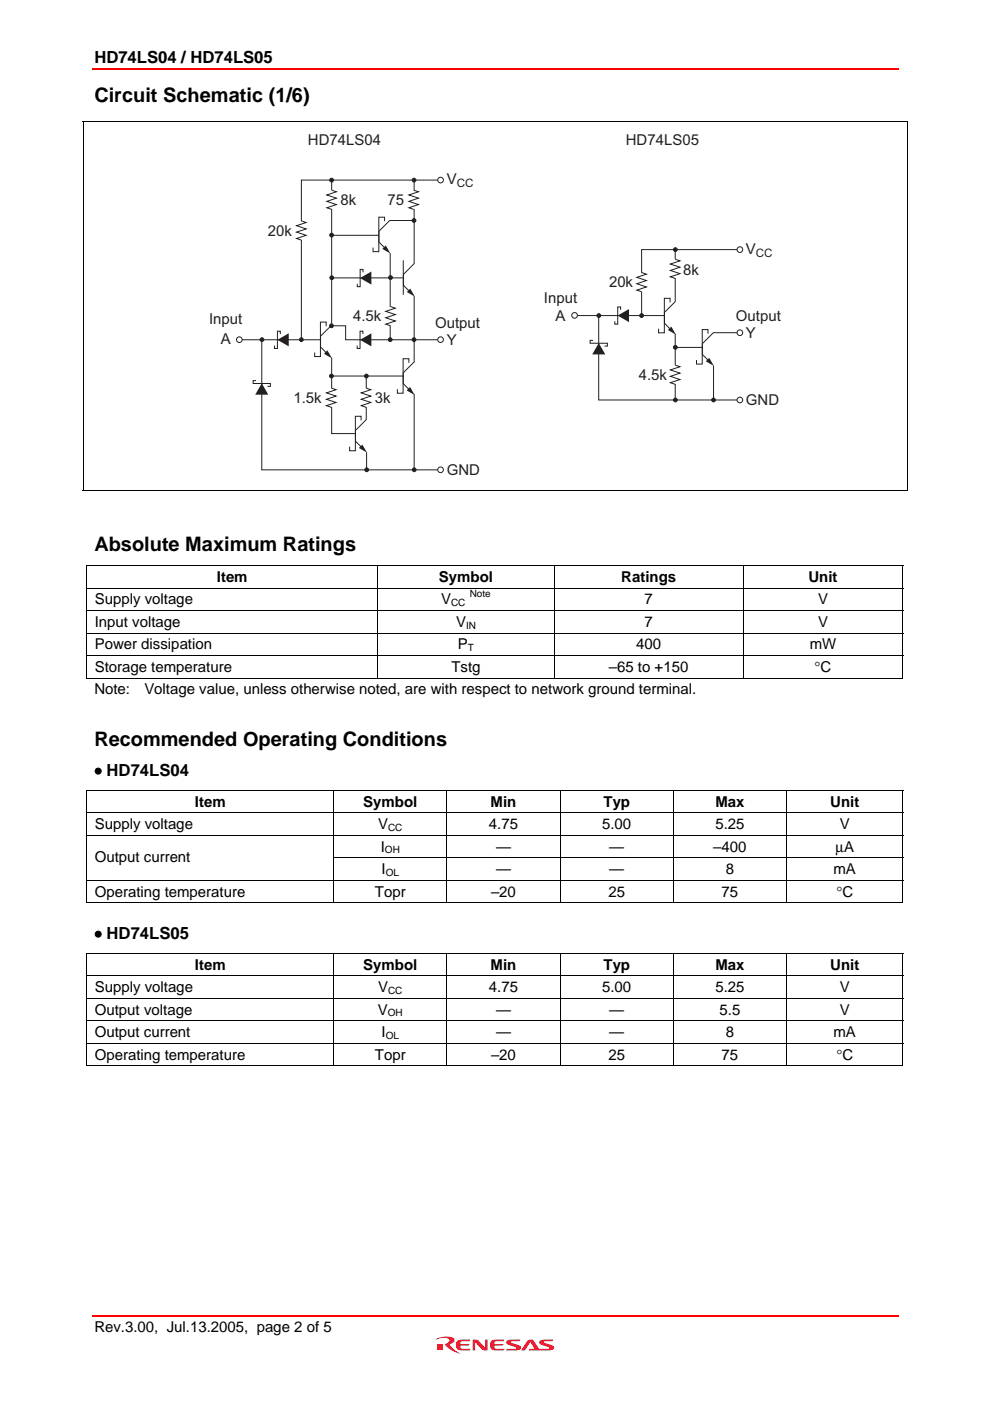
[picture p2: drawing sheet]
<svg xmlns="http://www.w3.org/2000/svg" width="210mm" height="297mm" viewBox="0 0 210 297" stroke-linecap="round" stroke-linejoin="round" font-family="sans-serif">
<path d="M19.5 14.6h171.1M19.5 279h171.1" fill="none" stroke="#f00" stroke-width=".34"/>
<g fill="#ee1b2d">
<path d="M100.2 284a1.38 1.38 0 0 1 1.3 .3l1.4 1.4v-1.7h.5v2.3a1.34 1.34 0 0 1-1.3-.3l-1.4-1.4v1.7h-.5z"/>
<path d="M96.9 284.3l.6-.2 2.2-.1-.2 .3-1.7 .1-.2 .4v.2h2l-.3 .3h-1.7l.1 .5 .2 .1 1.9 .1-.3 .3a3.3 3.3 0 0 1-2.6-.3l-.2-.5z"/>
<path d="M104.1 284.3l.6-.2 2.3-.1-.2 .3-1.8 .1-.2 .4v.2h2l-.3 .3h-1.7l.1 .5 .2 .1 1.9 .1-.3 .3a3.3 3.3 0 0 1-2.6-.3l-.1-.5z"/>
<path d="M107.4 284.4l.5-.3 2.4-.1-.2 .3-1.8 .1v.2l.5 .2a1.91 1.91 0 0 1 1.7 .9l-.3 .4-.3 .2h-2.6l.2-.3 2-.1v-.2l-.4-.2a1.91 1.91 0 0 1-1.8-.9z"/>
<path d="M111.9 284.2l1.1-.2 1.3 2 2.2-.1v-.2l-.4-.2a1.91 1.91 0 0 1-1.8-.9l.3-.4 .3-.1 2.4-.1-.2 .3-1.8 .1v.2l.5 .2a1.91 1.91 0 0 1 1.7 .9l-.3 .4-.3 .2h-4.8l.2-.3h1l-.8-1.4-1.2 1.7h-.8z"/>
<path d="M92.7 285.1h1.1v1.1h-1.1z"/>
<path d="M92.5 283.8h.1a4.4 4.4 0 0 1 3.6-.1 .85 .85 0 0 1-.7 1.3 3.2 3.2 0 0 0 2.1 2 5 5 0 0 1-3.2-2l.1-.1a.89 .89 0 0 0 .8-.8 2.34 2.34 0 0 0-2.6-.1l-.2 .1z"/>
</g>
<circle cx="70.3" cy="49.8" r=".4" fill="#231f20"/>
<circle cx="70.3" cy="49.8" r=".4" fill="none" stroke="#231f20" stroke-width=".21"/>
<circle cx="70.3" cy="38.2" r=".4" fill="#231f20"/>
<circle cx="70.3" cy="38.2" r=".4" fill="none" stroke="#231f20" stroke-width=".21"/>
<circle cx="77.8" cy="99.6" r=".4" fill="#231f20"/>
<circle cx="77.8" cy="99.6" r=".4" fill="none" stroke="#231f20" stroke-width=".21"/>
<circle cx="63.9" cy="72" r=".4" fill="#231f20"/>
<circle cx="63.9" cy="72" r=".4" fill="none" stroke="#231f20" stroke-width=".21"/>
<circle cx="55.5" cy="72" r=".4" fill="#231f20"/>
<circle cx="55.5" cy="72" r=".4" fill="none" stroke="#231f20" stroke-width=".21"/>
<circle cx="70.3" cy="69.1" r=".4" fill="#231f20"/>
<circle cx="70.3" cy="69.1" r=".4" fill="none" stroke="#231f20" stroke-width=".21"/>
<circle cx="87.8" cy="99.6" r=".4" fill="#231f20"/>
<circle cx="87.8" cy="99.6" r=".4" fill="none" stroke="#231f20" stroke-width=".21"/>
<circle cx="70.3" cy="58.9" r=".4" fill="#231f20"/>
<circle cx="70.3" cy="58.9" r=".4" fill="none" stroke="#231f20" stroke-width=".21"/>
<circle cx="77.7" cy="79.7" r=".4" fill="#231f20"/>
<circle cx="77.7" cy="79.7" r=".4" fill="none" stroke="#231f20" stroke-width=".21"/>
<circle cx="70.3" cy="79.7" r=".4" fill="#231f20"/>
<circle cx="70.3" cy="79.7" r=".4" fill="none" stroke="#231f20" stroke-width=".21"/>
<circle cx="87.8" cy="72" r=".4" fill="#231f20"/>
<circle cx="87.8" cy="72" r=".4" fill="none" stroke="#231f20" stroke-width=".21"/>
<circle cx="82.7" cy="72" r=".4" fill="#231f20"/>
<circle cx="82.7" cy="72" r=".4" fill="none" stroke="#231f20" stroke-width=".21"/>
<circle cx="87.8" cy="46.8" r=".4" fill="#231f20"/>
<circle cx="87.8" cy="46.8" r=".4" fill="none" stroke="#231f20" stroke-width=".21"/>
<circle cx="87.8" cy="38.2" r=".4" fill="#231f20"/>
<circle cx="87.8" cy="38.2" r=".4" fill="none" stroke="#231f20" stroke-width=".21"/>
<circle cx="82.8" cy="58.8" r=".4" fill="#231f20"/>
<circle cx="82.8" cy="58.8" r=".4" fill="none" stroke="#231f20" stroke-width=".21"/>
<g fill="#231f20">
<path d="M55.5 81.3l1.4 2.4h-2.8z"/>
<path d="M58.8 72.1l2.4-1.4v2.7z"/>
<path d="M76.3 59l2.4-1.4v2.7z"/>
<path d="M76.3 72.1l2.4-1.4v2.7z"/>
</g>
<path d="M77 57.7v-.6h-.6v3.7h-.7v-.6M81.5 46.9v-.9h-1.2v7.4h-1.2v-.9M85.5 55.2v7.3M59.4 70.8v-.6h-.6v3.7h-.6v-.6M69.2 69.2v-.9h-1.3v7.3h-1.2v-.9M76.9 70.8v-.6h-.6v3.7h-.6v-.6M86.7 76.9v-.8h-1.2v7.3h-1.3v-.9M54.3 80.7h-.6v.6h3.6v.6h-.6M76.6 89.1v-.8h-1.3v7.3h-1.2v-.9" fill="none" stroke="#231f20" stroke-width=".21"/>
<path d="M69.5 73.7l2 3.4-3.4-2z" fill="#fff"/>
<path d="M70.2 69l-2.2 2.3v2.3l1.3 1.3" fill="none" stroke="#231f20" stroke-width=".21"/>
<path d="M68.7 75l.7-.7 1 1.7z" fill="#231f20"/>
<path d="M81.9 51.4l2 3.5-3.4-2z" fill="#fff"/>
<path d="M82.6 46.8l-2.3 2.2v2.3l1.4 1.4" fill="none" stroke="#231f20" stroke-width=".21"/>
<path d="M81.8 52l1 1.8-1.7-1z" fill="#231f20"/>
<path d="M87.1 60.6l2 3.4-3.5-2z" fill="#fff"/>
<path d="M87.8 55.9l-2.3 2.3v2.3l1.4 1.3" fill="none" stroke="#231f20" stroke-width=".21"/>
<path d="M86.3 61.9l.7-.7 1 1.7z" fill="#231f20"/>
<path d="M87.1 81.4l1.9 3.5-3.4-2z" fill="#fff"/>
<path d="M87.8 76.8l-2.3 2.2v2.3l1.3 1.4" fill="none" stroke="#231f20" stroke-width=".21"/>
<path d="M86.2 82.8l.7-.7 1 1.7z" fill="#231f20"/>
<path d="M76.9 93.6l2 3.5-3.4-2z" fill="#fff"/>
<path d="M77.7 89l-2.3 2.3v2.2l1.3 1.4" fill="none" stroke="#231f20" stroke-width=".21"/>
<path d="M76.8 94.3l1 1.7-1.7-1z" fill="#231f20"/>
<g fill="none" stroke="#231f20" stroke-width=".21">
<path d="M70.3 38.2v31.2M87.8 38.2v17.8M93.4 38.2h-29.5v33.8M70.3 49.9h10M70.3 58.9h15.1M82.6 46.8h5.2M82.7 53.7v18.3M50.6 72h17.4M55.5 72v27.6h37.9M70.3 69.1h3v2.9h20.2M70.3 75.8v16.1h5M70.3 79.7h15.3"/>
<path d="M77.7 79.7v9.3M87.8 62.8v14M77.7 95.9v3.7M87.8 83.6v16"/>
</g>
<circle cx="93.4" cy="99.6" r=".6" fill="#fff"/>
<circle cx="93.4" cy="99.6" r=".6" fill="none" stroke="#231f20" stroke-width=".21"/>
<circle cx="93.4" cy="72" r=".6" fill="#fff"/>
<circle cx="93.4" cy="72" r=".6" fill="none" stroke="#231f20" stroke-width=".21"/>
<circle cx="93.4" cy="38.2" r=".6" fill="#fff"/>
<circle cx="93.4" cy="38.2" r=".6" fill="none" stroke="#231f20" stroke-width=".21"/>
<circle cx="50.7" cy="72" r=".6" fill="#fff"/>
<circle cx="50.7" cy="72" r=".6" fill="none" stroke="#231f20" stroke-width=".21"/>
<path d="M69.3 82.4h1.9v3.9h-1.9z" fill="#fff"/>
<path d="M70.2 82.3l1.1 .3-2.1 .7 2.1 .7-2.1 .7 2.1 .6-2.1 .7 1.1 .4" fill="none" stroke="#231f20" stroke-width=".21"/>
<path d="M76.6 82.4h2v3.9h-2z" fill="#fff"/>
<path d="M77.6 82.3l1 .3-2 .7 2 .7-2 .7 2 .6-2 .7 1 .4" fill="none" stroke="#231f20" stroke-width=".21"/>
<path d="M62.9 46.9h2v3.9h-2z" fill="#fff"/>
<path d="M63.9 46.8l1 .4-2 .7 2 .6-2 .7 2 .7-2 .7 1 .3" fill="none" stroke="#231f20" stroke-width=".21"/>
<path d="M69.3 40.4h2v3.9h-2z" fill="#fff"/>
<path d="M70.3 40.3l1 .4-2 .6 2 .7-2 .7 2 .7-2 .7 1 .3" fill="none" stroke="#231f20" stroke-width=".21"/>
<path d="M86.7 40.4h2v3.9h-2z" fill="#fff"/>
<path d="M87.7 40.3l1 .4-2 .6 2 .7-2 .7 2 .7-2 .7 1 .3" fill="none" stroke="#231f20" stroke-width=".21"/>
<path d="M81.8 65.1h2v3.9h-2z" fill="#fff"/>
<path d="M82.8 65l1 .3-2 .7 2 .7-2 .7 2 .7-2 .6 1 .4" fill="none" stroke="#231f20" stroke-width=".21"/>
<circle cx="127" cy="66.9" r=".4" fill="#231f20"/>
<circle cx="127" cy="66.9" r=".4" fill="none" stroke="#231f20" stroke-width=".21"/>
<circle cx="143.2" cy="52.9" r=".4" fill="#231f20"/>
<circle cx="143.2" cy="52.9" r=".4" fill="none" stroke="#231f20" stroke-width=".21"/>
<circle cx="136" cy="66.9" r=".4" fill="#231f20"/>
<circle cx="136" cy="66.9" r=".4" fill="none" stroke="#231f20" stroke-width=".21"/>
<circle cx="143.2" cy="84.8" r=".4" fill="#231f20"/>
<circle cx="143.2" cy="84.8" r=".4" fill="none" stroke="#231f20" stroke-width=".21"/>
<circle cx="151.3" cy="84.8" r=".4" fill="#231f20"/>
<circle cx="151.3" cy="84.8" r=".4" fill="none" stroke="#231f20" stroke-width=".21"/>
<circle cx="143.2" cy="73.6" r=".4" fill="#231f20"/>
<circle cx="143.2" cy="73.6" r=".4" fill="none" stroke="#231f20" stroke-width=".21"/>
<g fill="#231f20">
<path d="M126.9 72.7l1.4 2.4h-2.7z"/>
<path d="M131 66.9l2.4-1.4v2.8z"/>
</g>
<path d="M125.7 72.2h-.6v.6h3.7v.6h-.6M131.6 65.7v-.6h-.6v3.6h-.6v-.6M142.1 64.1v-.8h-1.2v7.3h-1.3v-.9M150.1 70.7v-.8h-1.2v7.3h-1.2v-.9" fill="none" stroke="#231f20" stroke-width=".21"/>
<path d="M142.4 68.6l2 3.5-3.4-2z" fill="#fff"/>
<path d="M143.2 64l-2.3 2.2v2.3l1.3 1.4" fill="none" stroke="#231f20" stroke-width=".21"/>
<path d="M142.3 69.2l1 1.8-1.7-1z" fill="#231f20"/>
<path d="M150.5 75.3l2 3.4-3.5-2z" fill="#fff"/>
<path d="M151.2 70.6l-2.3 2.3v2.3l1.4 1.3" fill="none" stroke="#231f20" stroke-width=".21"/>
<path d="M150.4 75.9l1 1.7-1.8-1z" fill="#231f20"/>
<path d="M156.9 52.9h-20.9v14M121.7 66.9h19.1M126.9 66.9v17.9h30M143.2 73.7h5.7M151.2 70.5h5.7M151.3 77.5v7.3" fill="none" stroke="#231f20" stroke-width=".21"/>
<circle cx="121.8" cy="66.9" r=".6" fill="#fff"/>
<circle cx="121.8" cy="66.9" r=".6" fill="none" stroke="#231f20" stroke-width=".21"/>
<circle cx="156.9" cy="84.8" r=".6" fill="#fff"/>
<circle cx="156.9" cy="84.8" r=".6" fill="none" stroke="#231f20" stroke-width=".21"/>
<circle cx="156.9" cy="52.9" r=".6" fill="#fff"/>
<circle cx="156.9" cy="52.9" r=".6" fill="none" stroke="#231f20" stroke-width=".21"/>
<circle cx="156.9" cy="70.5" r=".6" fill="#fff"/>
<circle cx="156.9" cy="70.5" r=".6" fill="none" stroke="#231f20" stroke-width=".21"/>
<path d="M135.1 57.9h1.9v3.9h-1.9z" fill="#fff"/>
<path d="M136 57.8l1.1 .3-2.1 .7 2.1 .7-2.1 .7 2.1 .6-2.1 .7 1.1 .4M143.2 52.9v11.1M143.2 70.8v14" fill="none" stroke="#231f20" stroke-width=".21"/>
<path d="M142.2 77.5h1.9v3.9h-1.9z" fill="#fff"/>
<path d="M143.2 77.4l1 .4-2.1 .6 2.1 .7-2.1 .7 2.1 .7-2.1 .6 1.1 .4" fill="none" stroke="#231f20" stroke-width=".21"/>
<path d="M142.2 55h1.9v4h-1.9z" fill="#fff"/>
<path d="M143.2 55l1 .3-2.1 .7 2.1 .7-2.1 .6 2.1 .7-2.1 .7 1.1 .3" fill="none" stroke="#231f20" stroke-width=".21"/>
<g fill="#000">
<path d="M17.5 25.7h.2v.2h-.2zM192.3 25.7h.2v.2h-.2zM17.5 103.8h.2v.2h-.2zM18.3 119.9h.2v.1h-.2zM191.4 119.9h.1v.1h-.1zM192.3 103.8h.2v.2h-.2zM191.4 143.7h.1v.1h-.1zM18.3 167.5h.2v.2h-.2zM191.4 167.5h.1v.2h-.1zM18.3 181.8h.2v.1h-.2zM191.4 191.3h.1v.2h-.1zM18.3 202.1h.2v.1h-.2z"/>
<path d="M191.4 202.1h.1v.1h-.1zM191.4 225.9h.1v.1h-.1z"/>
</g>
<g fill="none" stroke="#000" stroke-width=".21">
<path d="M17.5 25.8h175M17.6 25.9v77.9M192.4 25.9v77.9M17.5 103.9h175M18.3 120h173.2M18.3 124.7h173.2M18.3 129.5h173.2M18.3 134.2h173.2M18.3 139h173.2M18.4 120v4.6M18.4 124.8v4.6M18.4 129.6v4.6"/>
<path d="M18.4 134.3v4.6M18.4 139.1v4.7M80.1 120v4.6M80.1 124.8v4.6M80.1 129.6v4.6M80.1 134.3v4.6M80.1 139.1v4.7M117.5 120v4.6M117.5 124.8v4.6M117.5 129.6v4.6M117.5 134.3v4.6M117.5 139.1v4.7"/>
<path d="M157.5 120v4.6M157.5 124.8v4.6M157.5 129.6v4.6M157.5 134.3v4.6M157.5 139.1v4.7M191.5 120v4.6M191.5 124.8v4.6M191.5 129.6v4.6M191.5 134.3v4.6M191.5 139.1v4.7M18.3 143.8h61.7M80.1 143.8h37.4"/>
<path d="M117.6 143.8h39.9M157.6 143.8h33.8M18.3 167.6h173.2M18.3 172.3h173.2M18.3 177.1h173.2M18.4 167.7v4.6M18.4 172.4v4.6M18.4 177.2v4.6M70.8 167.7v4.6M70.8 172.4v4.6M70.8 177.2v4.6M94.8 167.7v4.6"/>
<path d="M94.8 172.4v4.6M94.8 177.2v4.6M118.8 167.7v4.6M118.8 172.4v4.6M118.8 177.2v4.6M142.8 167.7v4.6M142.8 172.4v4.6M142.8 177.2v4.6M166.8 167.7v4.6M166.8 172.4v4.6M166.8 177.2v4.6M191.5 167.7v4.6"/>
<path d="M191.5 172.4v4.6M191.5 177.2v4.6M18.3 186.6h173.2M18.3 191.4h52.4M18.4 181.9v4.6M18.4 186.7v4.8M70.7 181.9h120.8M70.8 181.9v4.6M70.8 186.7v4.8M70.8 191.4h23.9M94.8 181.9v4.6M94.8 186.7v4.8"/>
<path d="M94.8 191.4h23.9M118.8 181.9v4.6M118.8 186.7v4.8M118.9 191.4h23.8M142.8 181.9v4.6M142.8 186.7v4.8M142.9 191.4h23.8M166.8 181.9v4.6M166.8 186.7v4.8M166.9 191.4h24.5M191.5 181.9v4.6M191.5 186.7v4.8"/>
<path d="M18.3 202.1h173.2M18.3 206.9h173.2M18.3 211.7h173.2M18.3 216.4h173.2M18.4 202.2v4.6M18.4 207v4.6M18.4 211.8v4.5M18.4 216.5v4.6M70.8 202.2v4.6M70.8 207v4.6M70.8 211.8v4.5M70.8 216.5v4.6"/>
<path d="M94.8 202.2v4.6M94.8 207v4.6M94.8 211.8v4.5M94.8 216.5v4.6M118.8 202.2v4.6M118.8 207v4.6M118.8 211.8v4.5M118.8 216.5v4.6M142.8 202.2v4.6M142.8 207v4.6M142.8 211.8v4.5M142.8 216.5v4.6"/>
<path d="M166.8 202.2v4.6M166.8 207v4.6M166.8 211.8v4.5M166.8 216.5v4.6M191.5 202.2v4.6M191.5 207v4.6M191.5 211.8v4.5M191.5 216.5v4.6M18.3 221.2h173.2M18.3 226h52.4M18.4 221.3v4.7M70.8 221.3v4.7"/>
<path d="M70.8 226h23.9M94.8 221.3v4.7M94.8 226h23.9M118.8 221.3v4.7M118.9 226h23.8M142.8 221.3v4.7M142.9 226h23.8M166.8 221.3v4.7M166.9 226h24.5M191.5 221.3v4.7"/>
</g>
<g font-size="4.2">
<text x="20" y="21.7">Circuit Schematic (1/6)</text>
<text x="20" y="116.9">Absolute Maximum Ratings</text>
<text x="20" y="158.2">Recommended Operating Conditions</text>
</g>
<g font-size="3.5">
<text x="20" y="13.3">HD74LS04 / HD74LS05</text>
<text x="20" y="164.5">• HD74LS04</text>
<text x="20" y="199.1">• HD74LS05</text>
</g>
<g font-size="3.2" fill="#231f20">
<text x="65.3" y="30.8">HD74LS04</text>
<text x="132.7" y="30.8">HD74LS05</text>
<text x="94.7" y="39">V</text>
<text x="72.2" y="43.4">8k</text>
<text x="82.2" y="43.4">75</text>
<text x="56.8" y="50">20k</text>
<text x="158.2" y="53.8">V</text>
<text x="144.8" y="58.3">8k</text>
<text x="115.3" y="64.2">Input</text>
<text x="129.1" y="60.9">20k</text>
<text x="44.3" y="68.8">Input</text>
<text x="74.9" y="68.1">4.5k</text>
<text x="92.3" y="69.5">Output</text>
<text x="117.8" y="68">A</text>
<text x="156" y="68.1">Output</text>
<text x="158.2" y="71.7">Y</text>
<text x="46.8" y="73">A</text>
<text x="94.7" y="73.2">Y</text>
<text x="135.4" y="80.5">4.5k</text>
<text x="62.2" y="85.5">1.5k</text>
<text x="79.5" y="85.5">3k</text>
<text x="158.2" y="85.9">GND</text>
<text x="94.7" y="100.7">GND</text>
</g>
<g font-size="3.2">
<text x="46" y="123.4">Item</text>
<text x="93.1" y="123.4">Symbol</text>
<text x="131.7" y="123.4">Ratings</text>
<text x="171.4" y="123.4">Unit</text>
<text x="20.1" y="128.2">Supply voltage</text>
<text x="93.5" y="128.2">V</text>
<text x="136.7" y="128.2">7</text>
<text x="173.4" y="128.2">V</text>
<text x="20.1" y="132.9">Input voltage</text>
<text x="20.1" y="137.7">Power dissipation</text>
<text x="96.7" y="132.9">V</text>
<text x="97.1" y="137.7">P</text>
<text x="134.9" y="137.7">400</text>
<text x="136.7" y="132.9">7</text>
<text x="171.7" y="137.7">mW</text>
<text x="173.4" y="132.9">V</text>
<text x="20.1" y="142.5">Storage temperature</text>
<text x="95.7" y="142.5">Tstg</text>
<text x="129.1" y="142.5">–65 to +150</text>
<text x="172.7" y="142.5">°C</text>
<text x="20" y="147.2">Note:</text>
<text x="30.6" y="147.2">Voltage value, unless otherwise noted, are with respect to network ground terminal.</text>
<text x="41.3" y="171">Item</text>
<text x="77" y="171">Symbol</text>
<text x="104" y="171">Min</text>
<text x="128" y="171">Typ</text>
<text x="151.7" y="171">Max</text>
<text x="176" y="171">Unit</text>
<text x="20.1" y="175.8">Supply voltage</text>
<text x="80.2" y="175.8">V</text>
<text x="103.7" y="175.8">4.75</text>
<text x="127.7" y="175.8">5.00</text>
<text x="151.7" y="175.8">5.25</text>
<text x="178.1" y="175.8">V</text>
<text x="20.1" y="182.8">Output current</text>
<text x="80.7" y="180.6">I</text>
<text x="80.9" y="185.3">I</text>
<text x="105.2" y="185.3">—</text>
<text x="105.2" y="180.6">—</text>
<text x="129.2" y="180.6">—</text>
<text x="129.2" y="185.3">—</text>
<text x="151.2" y="180.6">–400</text>
<text x="153.9" y="185.3">8</text>
<text x="176.7" y="185.3">mA</text>
<text x="177.1" y="180.6">µA</text>
<text x="20.1" y="190.1">Operating temperature</text>
<text x="79.5" y="190.1">Topr</text>
<text x="104.1" y="190.1">–20</text>
<text x="129" y="190.1">25</text>
<text x="153" y="190.1">75</text>
<text x="177.3" y="190.1">°C</text>
<text x="41.3" y="205.6">Item</text>
<text x="77" y="205.6">Symbol</text>
<text x="104" y="205.6">Min</text>
<text x="128" y="205.6">Typ</text>
<text x="151.7" y="205.6">Max</text>
<text x="176" y="205.6">Unit</text>
<text x="20.1" y="210.4">Supply voltage</text>
<text x="20.1" y="215.1">Output voltage</text>
<text x="80.1" y="215.1">V</text>
<text x="80.2" y="210.4">V</text>
<text x="103.7" y="210.4">4.75</text>
<text x="105.2" y="215.1">—</text>
<text x="127.7" y="210.4">5.00</text>
<text x="129.2" y="215.1">—</text>
<text x="151.7" y="210.4">5.25</text>
<text x="152.6" y="215.1">5.5</text>
<text x="178.1" y="210.4">V</text>
<text x="178.1" y="215.1">V</text>
<text x="20.1" y="219.9">Output current</text>
<text x="80.9" y="219.9">I</text>
<text x="105.2" y="219.9">—</text>
<text x="129.2" y="219.9">—</text>
<text x="153.9" y="219.9">8</text>
<text x="176.7" y="219.9">mA</text>
<text x="20.1" y="224.6">Operating temperature</text>
<text x="79.5" y="224.6">Topr</text>
<text x="104.1" y="224.6">–20</text>
<text x="129" y="224.6">25</text>
<text x="153" y="224.6">75</text>
<text x="177.3" y="224.6">°C</text>
<text x="20" y="282.4">Rev.3.00, Jul.13.2005, page 2 of 5</text>
</g>
<g font-size="2.5" fill="#231f20">
<text x="96.8" y="39.7">CC</text>
<text x="160.3" y="54.5">CC</text>
</g>
<g font-size="2.1">
<text x="95.7" y="128.5">CC</text>
<text x="99.6" y="126.6">Note</text>
<text x="98.8" y="133.3">IN</text>
<text x="99.2" y="138">T</text>
<text x="82.3" y="176.1">CC</text>
<text x="81.6" y="180.9">OH</text>
<text x="81.8" y="185.7">OL</text>
<text x="82.2" y="215.5">OH</text>
<text x="82.3" y="210.7">CC</text>
<text x="81.8" y="220.2">OL</text>
</g>
</svg>
